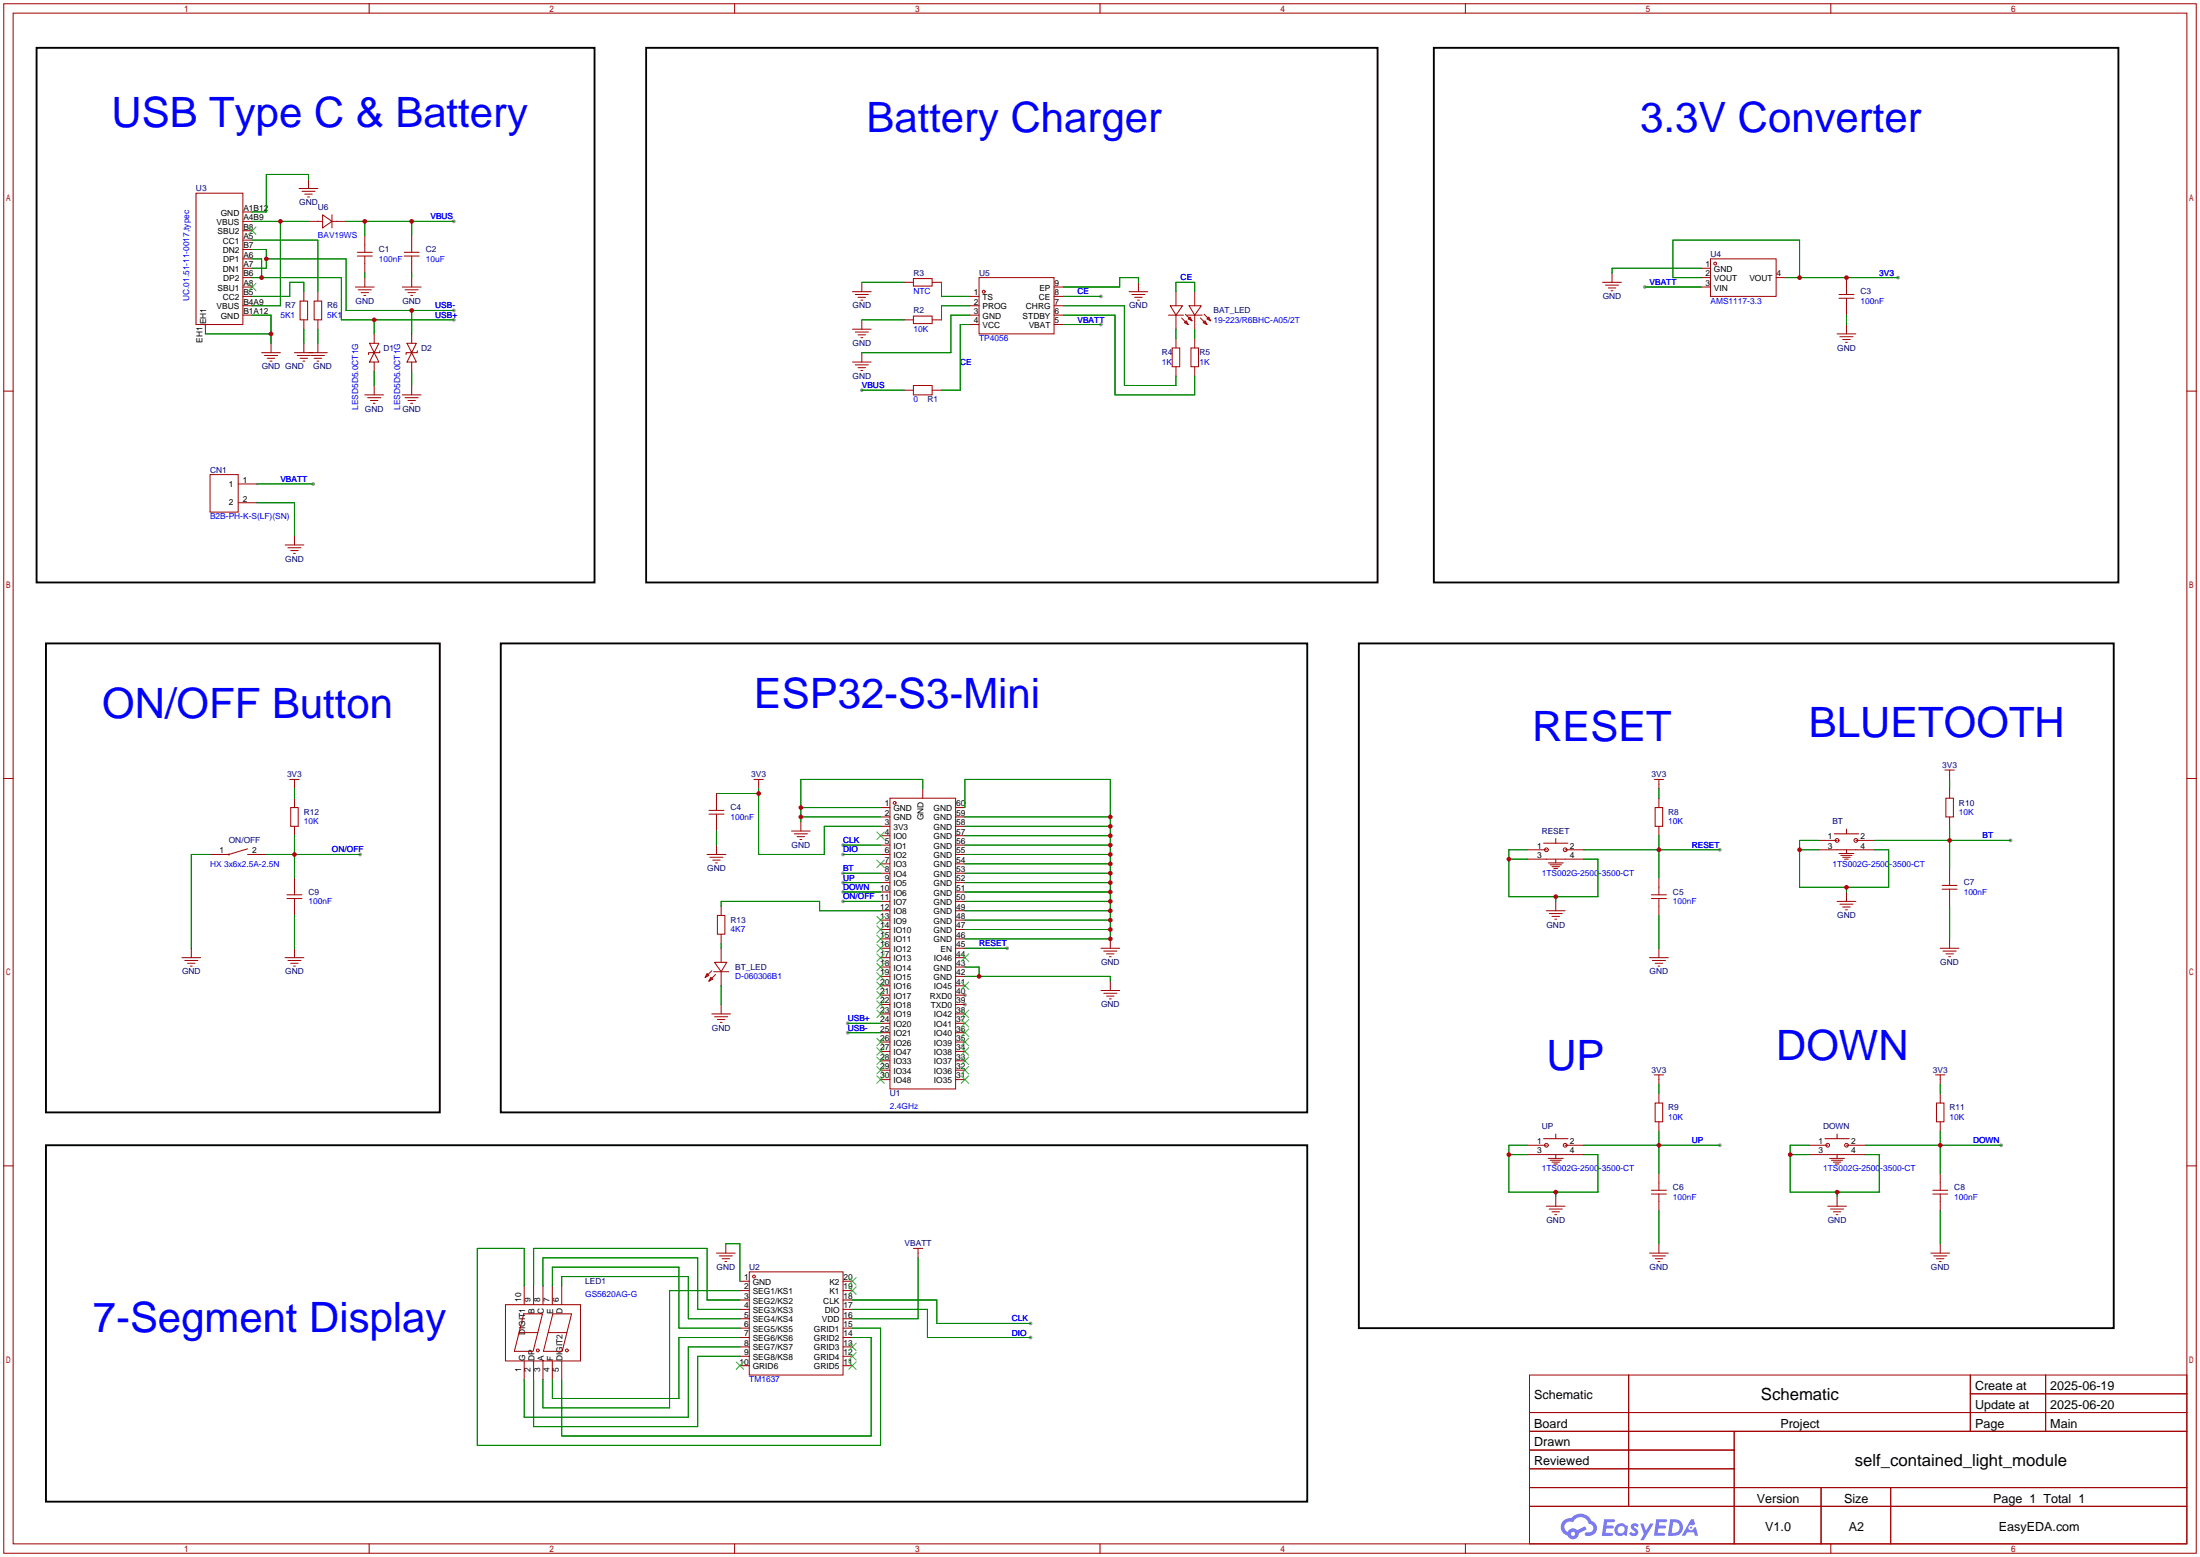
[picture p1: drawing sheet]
<svg xmlns="http://www.w3.org/2000/svg" width="596mm" height="422mm" viewBox="0 0 596 422" stroke-linecap="round" stroke-linejoin="round" font-family="sans-serif">
<g fill="#999">
<circle cx="261.4" cy="272" r=".51"/>
<circle cx="261.4" cy="269.5" r=".51"/>
<circle cx="122.9" cy="59.9" r=".51"/>
<circle cx="233.4" cy="105.7" r=".51"/>
<circle cx="298.2" cy="87.9" r=".51"/>
<circle cx="298.2" cy="80.3" r=".51"/>
<circle cx="84.8" cy="131.1" r=".51"/>
<circle cx="514.1" cy="75.2" r=".51"/>
<circle cx="445.5" cy="77.7" r=".51"/>
<circle cx="229.6" cy="277.1" r=".51"/>
<circle cx="229.6" cy="279.7" r=".51"/>
<circle cx="122.9" cy="84.1" r=".51"/>
<circle cx="122.9" cy="86.6" r=".51"/>
<circle cx="279.1" cy="358.4" r=".51"/>
<circle cx="279.1" cy="362.2" r=".51"/>
<circle cx="228.3" cy="228.9" r=".51"/>
<circle cx="228.3" cy="231.4" r=".51"/>
<circle cx="465.8" cy="230.1" r=".51"/>
<circle cx="272.8" cy="256.8" r=".51"/>
<circle cx="465.8" cy="310.1" r=".51"/>
<circle cx="544.6" cy="227.6" r=".51"/>
<circle cx="542" cy="310.1" r=".51"/>
<circle cx="97.5" cy="231.4" r=".51"/>
<circle cx="228.3" cy="236.5" r=".51"/>
<circle cx="228.3" cy="239" r=".51"/>
<circle cx="228.3" cy="241.6" r=".51"/>
<circle cx="228.3" cy="244.1" r=".51"/>
</g>
<g fill="none" stroke="#a10000" stroke-width=".27">
<path d="M1 1h593.9v419.6h-593.9zM3.6 3.6h588.7v414.5h-588.7zM100 1v2.6M199 1v2.6M297.9 1v2.6M396.9 1v2.6M495.9 1v2.6M1 105.9h2.6M592.3 105.9h2.6M1 210.8h2.6M592.3 210.8h2.6M1 315.7h2.6"/>
<path d="M592.3 315.7h2.6M414.3 372.4h178v45.7h-178zM441.1 372.4v35.5M533.7 372.4v15.2M533.7 377.4h58.6M554.1 372.4v15.2M414.3 382.5h178M414.3 387.6h178M414.3 392.7h55.4M414.3 397.8h55.4M469.7 387.6v30.5M100 418.1v2.5"/>
<path d="M199 418.1v2.5M297.9 418.1v2.5M396.9 418.1v2.5M414.3 402.8h178M414.3 407.9h178M493.2 402.8v15.3M495.9 418.1v2.5M512.1 402.8v15.3"/>
</g>
<g fill="#5487ff">
<path d="M442 412.8a1.3 1.3 0 0 1 1.9 .2l-.4 .7a.47 .47 0 0 0-.4-.5 .47 .47 0 0 0-.6 .3l.2 .1a1.28 1.28 0 0 1 .7 2.1 1.53 1.53 0 0 1-2.1-.3l.5-.6 .8 .4a.31 .31 0 0 0 .3-.2 .31 .31 0 0 0-.3-.4 1.12 1.12 0 0 1-.6-1.8z"/>
<path d="M444.3 412.6h.8l.7 1.9 1.2-1.9h.9l-2.7 4.5h-.9l1-1.7z"/>
<path d="M434.5 411.4h2.5a.4 .4 0 0 1 .4 .4 .4 .4 0 0 1-.4 .4h-1.7l-.1 .9h1.6l.3 .4-.4 .4h-1.7l-.1 1.2 1.8 .1 .2 .5-.4 .2h-2.6z"/>
<path d="M448.6 411.4h2.5a.4 .4 0 0 1 .5 .4 .4 .4 0 0 1-.5 .4h-1.7l-.1 .9h1.6l.3 .4-.4 .4h-1.7l-.1 1.2 1.8 .1 .2 .5-.4 .2h-2.6z"/>
<path d="M458 411.4h.8l.3 1.4-.6 .3a.75 .75 0 0 0-1.2 .3 .75 .75 0 0 0 .5 1.1 .75 .75 0 0 0 1-.7l.5-.3 .6 2.4h-.8l-.3-1h-1.8l-.6 1h-.9z"/>
<path d="M452.4 411.4l-.6 4.5h1.4a2.27 2.27 0 0 0 2.6-2.3 2.27 2.27 0 0 0-2.7-2.2zM453.2 412.2a1.5 1.5 0 0 1 1.8 1.5 1.5 1.5 0 0 1-1.9 1.4h-.3z"/>
<path d="M437.8 413a1.6 1.6 0 0 0-.3 2.3 1.6 1.6 0 0 0 2.3 .2l.8 .4 .3-2.5-.1-.3h-.5a1.58 1.58 0 0 0-2.5-.1zM438.4 413.6a.99 .99 0 0 1 1.7 .5 .99 .99 0 0 1-1.4 1.1 .98 .98 0 0 1-.3-1.6z"/>
<path d="M423.5 411.8a2.37 2.37 0 0 0 1.1 4 1.54 1.54 0 0 0 1.8 1 1.54 1.54 0 0 0 1.2-1.6l2.2-1.1-.5-.7-2.1 1a1.57 1.57 0 0 0-2.6 .5 1.5 1.5 0 0 1-.7-2.1 1.5 1.5 0 0 1 2.2-.5 2.27 2.27 0 0 1 2.3-1.4 2.27 2.27 0 0 1 2 1.8 1.23 1.23 0 0 1 1.1 1.5 1.23 1.23 0 0 1-1.7 .8 .47 .47 0 0 0-.6 .4 .47 .47 0 0 0 .5 .5 2.14 2.14 0 0 0 2.7-1.3 2.14 2.14 0 0 0-1.4-2.7 3.2 3.2 0 0 0-5.4-.8l-1.1 .1zM425.5 415.4a.6 .6 0 0 1 1.2 0 .6 .6 0 0 1-1.2 0z"/>
<circle cx="458" cy="413.7" r=".28"/>
</g>
<g fill="none" stroke="#a10000" stroke-width=".27">
<path d="M53.1 52.3h12.7v35.6h-12.7zM65.8 59.9h2.5M65.8 57.4h2.5M81 51.1h5.1M81.8 51.8h3.5M82.5 52.6h2.1M83.3 53.3h.5M83.6 59.9h3.8M83.6 48.5v2.6M87.4 58.2l2.5 1.7-2.5 1.8zM89.9 59.9h3.8M89.9 58.2v3.5"/>
<path d="M65.8 72.6h2.5M65.8 70.1h2.5M65.8 65h2.5M65.8 67.6h2.5M65.8 75.2h2.5M65.8 77.7h2.5M65.8 62.5h2.5M82.3 79v2.5M86.1 79v2.5M96.3 77.7h5M96.8 69.3h4M96.8 68.3h4"/>
<path d="M97 78.5h3.6M97.8 79.2h2M98.8 63.8v4.5M98.8 69.3v4.6M98.8 75.2v2.5M109 77.7h5M109.5 69.3h4M109.5 68.3h4M109.7 78.5h3.6M110.5 79.2h2M111.5 63.8v4.5M111.5 69.3v4.6"/>
<path d="M111.5 75.2v2.5M230.9 79h5.1M231.6 79.8h3.6M233.4 76.5v2.5M244.9 76.5h2.5M247.4 75.4h5.1v2.1h-5.1zM252.5 76.5h2.5M265.2 75.2h20.3v15.2h-20.3zM285.5 77.7h2.5M305.8 79h5.1M306.6 79.8h3.5M308.4 76.5v2.5"/>
<path d="M318.5 79v3.8M323.6 79v3.8M434.1 76.5h5.1M434.8 77.2h3.6M435.6 78h2M436.4 78.7h.5M436.6 73.9v2.6M460.8 72.6h2.5M460.8 75.2h2.5M460.8 77.7h2.5M463.3 70.1h17.8v10.2h-17.8zM481.1 75.2h2.5"/>
<path d="M498.1 79.8h4.1M500.1 75.2v4.6M55.6 87.9v2.5M65.8 85.3h2.5M65.8 80.3h2.5M65.8 82.8h2.5M70.9 95.5h5M71.6 96.3h3.6M72.4 97h2M73.2 97.8h.5M73.4 93v2.5M79.8 95.5h8.8"/>
<path d="M80.5 96.3h3.6M81.3 81.5h2v5.1h-2zM81.3 97h2M82 97.8h.5M82.3 86.6v2.6M82.3 93v2.5M84.3 96.3h3.6M85.1 81.5h2v5.1h-2zM85.1 97h2M85.9 97.8h.5M86.1 86.6v2.6M86.1 93v2.5"/>
<path d="M98.6 80h.5M100.1 93h2.5l-1.3 2.5zM101.3 95.5l1.3 2.5h-2.5zM101.3 90.4v2.6M101.3 98v2.6M102.9 95v.5h-3.1v.5M110.2 93h2.6l-1.3 2.5zM111.3 80h.5M111.5 95.5l1.3 2.5h-2.6zM111.5 90.4v2.6M111.5 98v2.6M113 95v.5h-3v.5"/>
<path d="M230.9 98h5.1M230.9 89.2h5.1M231.6 98.8h3.6M231.6 89.9h3.6M232.4 99.6h2M232.4 90.7h2M232.4 80.5h2M233.2 91.4h.5M233.2 81.3h.5M233.4 86.6v2.6M233.4 95.5v2.5M244.9 86.6h2.5"/>
<path d="M247.4 85.6h5.1v2h-5.1zM252.5 86.6h2.5M262.6 85.3h2.6M262.6 80.3h2.6M262.6 82.8h2.6M262.6 87.9h2.6M285.5 85.3h2.5M285.5 80.3h2.5M285.5 82.8h2.5M285.5 87.9h2.5M307.3 80.5h2.1M308.1 81.3h.5"/>
<path d="M316.5 85.3h4M317 82.8h3.3l-1.8 2.5zM317.5 94.2h2v5.1h-2zM318.5 85.3v3.9M318.5 91.7v2.5M318.5 99.3v2.6M320 86.1l1.8 1.8M320.8 87.4l.5-.5 .5 1zM321.1 85.1l1.7 1.8M321.6 85.3h4M321.8 86.4l.5-.5 .5 1zM322.1 82.8h3.3l-1.8 2.5z"/>
<path d="M322.6 94.2h2v5.1h-2zM323.6 85.3v3.9M323.6 91.7v2.5M323.6 99.3v2.6M325.1 86.1l1.8 1.8M325.9 87.4l.5-.5 .5 1zM326.1 85.1l1.8 1.8M326.9 86.4l.5-.5 .5 1zM497.6 90.4h5.1M498.1 80.8h4.1M498.3 91.2h3.6M499.1 91.9h2"/>
<path d="M499.9 92.7h.5M500.1 80.8v4.5M500.1 87.9v2.5M98.8 106.9h5.1M99.6 107.7h3.5M100.3 108.5h2.1M101.1 109.2h.5M101.3 104.4v2.5M109 106.9h5M109.7 107.7h3.6M110.5 108.5h2M111.3 109.2h.5"/>
<path d="M111.5 104.4v2.5M233.2 100.3h.5M244.9 105.7h2.5M247.4 104.4h5.1v2.5h-5.1zM252.5 105.7h2.5M56.9 128.5h7.6v10.2h-7.6zM64.5 131.1h5.1M64.5 136.1h5.1M77.2 147.6h5.1M78 148.3h3.5M78.7 149.1h2.1M79.5 149.9h.5"/>
<path d="M79.8 145v2.6M78.5 211.1h2.5M78.7 218.7h2.1v5.1h-2.1zM79.8 211.1v2.5M79.8 216.2v2.5M192 219.5h4.1M194.1 214.9v4.6M204.2 211.1h2.6M205.5 211.1v2.5M238.5 218.7h2.5M241 216.2h17.8v78.7h-17.8zM249.9 213.6v2.6"/>
<path d="M258.8 218.7h2.6M448.1 211.1h2.5M448.3 218.7h2v5.1h-2zM449.3 211.1v2.5M449.3 216.2v2.5M526.8 208.5h2.5M527 216.2h2.1v5h-2.1zM528.1 208.5v2.6M528.1 213.6v2.6M67.1 229.9l-5.1 1.5h-5.1M67.1 231.4h5M79.8 223.8v2.5"/>
<path d="M79.8 237.7v4.6M191.5 231.4h5.1M192 220.5h4.1M192.3 232.2h3.5M193 232.9h2.1M193.8 233.7h.5M194.1 220.5v4.5M194.1 228.9v2.5M214.4 225h5.1M215.1 225.8h3.6M215.9 226.6h2M216.7 227.3h.5"/>
<path d="M216.9 222.5v2.5M238.5 221.2h2.5M238.5 223.8h2.5M238.5 226.3h2.5M238.5 228.9h2.5M238.5 231.4h2.5M238.5 233.9h2.5M238.5 236.5h2.5M238.5 239h2.5M258.8 221.2h2.6M258.8 223.8h2.6M258.8 226.3h2.6"/>
<path d="M258.8 228.9h2.6M258.8 231.4h2.6M258.8 233.9h2.6M258.8 236.5h2.6M258.8 239h2.6M413.8 230.1h5M413.8 232.7h15.2M418.1 228.3h6.6M419.4 233.7h4M419.9 234.2h3M420.4 234.7h2M420.9 235.2h1"/>
<path d="M421.4 227.1v1.2M421.4 232.7v1M423.9 230.1h5.1M449.3 223.8v2.5M449.3 237.7v4.6M492.5 230.1h15.2M492.5 227.6h5.1M496.8 225.8h6.6M498.1 231.1h4.1M498.6 231.6h3M499.1 232.2h2M499.6 232.7h1"/>
<path d="M500.1 224.5v1.3M500.1 230.1v1M502.7 227.6h5M526 239.8h4.1M528.1 221.2v2.6M528.1 235.2v4.6M49.3 259.3h5.1M51.8 256.8v2.5M77.2 259.3h5.1M77.7 243.3h4.1M77.7 242.3h4.1M79.8 243.3v4.6"/>
<path d="M79.8 256.8v2.5M194.3 247.9h2v5.1h-2zM195.3 245.4v2.5M195.3 253v2.5M195.3 256.8v3.8M238.5 241.6h2.5M238.5 244.1h2.5M238.5 246.6h2.5M238.5 249.2h2.5M238.5 251.7h2.5M238.5 254.3h2.5M238.5 256.8h2.5"/>
<path d="M238.5 259.3h2.5M258.8 241.6h2.6M258.8 244.1h2.6M258.8 246.6h2.6M258.8 249.2h2.6M258.8 251.7h2.6M258.8 254.3h2.6M258.8 256.8h2.6M258.8 259.3h2.6M298.2 256.8h5.1M299 257.6h3.5M299.7 258.3h2.1"/>
<path d="M300.5 259.1h.5M300.7 254.3v2.5M418.8 246.6h5.1M419.6 247.4h3.6M420.4 248.2h2M421.1 248.9h.5M421.4 244.1v2.5M446.8 259.3h5.1M447.3 243.3h4.1M447.3 242.3h4.1M449.3 243.3v4.6M449.3 256.8v2.5"/>
<path d="M497.6 244.1h5.1M498.3 244.9h3.6M499.1 245.6h2M499.9 246.4h.5M500.1 241.6v2.5M525.5 256.8h5.1M526 240.8h4.1M526.3 257.6h3.5M527 258.3h2.1M527.8 259.1h.5M528.1 240.8v4.6M528.1 254.3v2.5"/>
<path d="M50 260.1h3.6M50.8 260.9h2M51.6 261.6h.5M78 260.1h3.5M78.7 260.9h2.1M79.5 261.6h.5M191.5 263.7l.5 .5-1 .5zM192.5 264.7l.5 .5-1 .5zM192.8 274.6h5.1M192.8 262.9l-1.8 1.8M193.3 263.1h4.1M193.5 260.6h3.3l-1.5 2.5z"/>
<path d="M193.5 275.3h3.6M193.8 263.9l-1.8 1.8M194.3 276.1h2M195.1 276.9h.5M195.3 263.1v3.9M195.3 272v2.6M238.5 261.9h2.5M238.5 264.4h2.5M238.5 267h2.5M238.5 269.5h2.5M238.5 272h2.5M238.5 274.6h2.5"/>
<path d="M238.5 277.1h2.5M238.5 279.7h2.5M258.8 261.9h2.6M258.8 264.4h2.6M258.8 267h2.6M258.8 269.5h2.6M258.8 272h2.6M258.8 274.6h2.6M258.8 277.1h2.6M258.8 279.7h2.6M298.2 268.2h5.1M299 269h3.5"/>
<path d="M299.7 269.7h2.1M300.5 270.5h.5M300.7 265.7v2.5M447.5 260.1h3.6M448.3 260.9h2M449.1 261.6h.5M238.5 282.2h2.5M238.5 284.7h2.5M238.5 287.3h2.5M238.5 289.8h2.5M238.5 292.4h2.5M258.8 282.2h2.6"/>
<path d="M258.8 284.7h2.6M258.8 287.3h2.6M258.8 289.8h2.6M258.8 292.4h2.6M448.1 291.1h2.5M448.3 298.7h2v5.1h-2zM449.3 291.1v2.5M449.3 296.2v2.5M524.3 291.1h2.5M524.5 298.7h2v5.1h-2zM525.5 291.1v2.5M525.5 296.2v2.5"/>
<path d="M413.8 310.1h5M413.8 312.7h15.2M418.1 308.4h6.6M419.4 313.7h4M419.9 314.2h3M420.4 314.7h2M420.9 315.2h1M421.4 307.1v1.3M421.4 312.7v1M423.9 310.1h5.1M449.3 303.8v2.5M449.3 317.8v4.5"/>
<path d="M490 310.1h5M490 312.7h15.2M494.3 308.4h6.6M495.6 313.7h4M496.1 314.2h3M496.6 314.7h2M497.1 315.2h1M497.6 307.1v1.3M497.6 312.7v1M500.1 310.1h5.1M525.5 303.8v2.5M525.5 317.8v4.5"/>
<path d="M194.1 339.3h5M196.6 336.8v2.5M247.4 338.1h2.5M248.7 338.1v2.5M418.8 326.6h5.1M419.6 327.4h3.6M420.4 328.2h2M421.1 328.9h.5M421.4 324.1v2.5M446.8 339.3h5.1M447.3 323.3h4.1M447.3 322.3h4.1"/>
<path d="M449.3 323.3v4.6M449.3 336.8v2.5M495 326.6h5.1M495.8 327.4h3.6M496.6 328.2h2M497.3 328.9h.5M497.6 324.1v2.5M523 339.3h5.1M523.5 323.3h4.1M523.5 322.3h4.1M525.5 323.3v4.6M525.5 336.8v2.5"/>
<path d="M136.9 353.3h20.3v15.3h-20.3zM141.9 355.8h5l-2.5 10.2h-5.1zM142 348.2v5.1M144.5 348.2v5.1M147.1 348.2v5.1M149.6 348.2v5.1M149.7 355.8h5.1l-2.5 10.2h-5.1zM152.1 348.2v5.1M194.8 340.1h3.6M195.6 340.9h2M196.3 341.6h.5M200.4 347h2.5"/>
<path d="M200.4 349.5h2.5M200.4 352h2.5M200.4 354.6h2.5M200.4 357.1h2.5M200.4 359.7h2.5M202.9 344.4h25.4v28h-25.4zM228.3 347h2.6M228.3 349.5h2.6M228.3 352h2.6M228.3 354.6h2.6M228.3 357.1h2.6M228.3 359.7h2.6"/>
<path d="M447.5 340.1h3.6M448.3 340.9h2M449.1 341.6h.5M523.7 340.1h3.6M524.5 340.9h2M525.3 341.6h.5M140.6 360.9h5.1M142 368.6v5M144.5 368.6v5M147.1 368.6v5M148.5 360.9h5M149.6 368.6v5"/>
<path d="M152.1 368.6v5M200.4 362.2h2.5M200.4 364.7h2.5M200.4 367.3h2.5M200.4 369.8h2.5M228.3 362.2h2.6M228.3 364.7h2.6M228.3 367.3h2.6M228.3 369.8h2.6"/>
<circle cx="266.4" cy="79" r=".38"/>
<circle cx="464.6" cy="71.4" r=".38"/>
<circle cx="242.3" cy="217.4" r=".38"/>
<circle cx="62" cy="231.4" r=".13"/>
<circle cx="418.8" cy="230.1" r=".51"/>
<circle cx="423.9" cy="230.1" r=".51"/>
<circle cx="497.6" cy="227.6" r=".51"/>
<circle cx="502.7" cy="227.6" r=".51"/>
<circle cx="418.8" cy="310.1" r=".51"/>
<circle cx="423.9" cy="310.1" r=".51"/>
<circle cx="495" cy="310.1" r=".51"/>
<circle cx="500.1" cy="310.1" r=".51"/>
<circle cx="204.2" cy="345.7" r=".38"/>
<circle cx="145.7" cy="365.7" r=".38"/>
<circle cx="153.5" cy="365.7" r=".38"/>
</g>
<g fill="none" stroke="#3c3" stroke-width=".27">
<path d="M67.3 76.7l2 2M67.3 61.5l2 2M69.3 76.7l-2 2M69.3 61.5l-2 2M237.5 225.3l2 2M237.5 232.9l2 2M239.5 225.3l-2 2M239.5 232.9l-2 2M237.5 248.2l2 2M237.5 250.7l2 2M237.5 253.2l2 2.1M237.5 255.8l2 2"/>
<path d="M237.5 258.3l2 2M239.5 248.2l-2 2M239.5 250.7l-2 2M239.5 253.2l-2 2.1M239.5 255.8l-2 2M239.5 258.3l-2 2M260.3 258.3l2.1 2M262.4 258.3l-2.1 2M237.5 260.9l2 2M237.5 263.4l2 2M237.5 265.9l2 2.1M237.5 268.5l2 2"/>
<path d="M237.5 271l2 2M237.5 273.6l2 2M239.5 260.9l-2 2M239.5 263.4l-2 2M239.5 265.9l-2 2.1M239.5 268.5l-2 2M239.5 271l-2 2M239.5 273.6l-2 2M260.3 276.1l2.1 2M260.3 278.6l2.1 2.1M260.3 273.6l2.1 2M260.3 265.9l2.1 2.1"/>
<path d="M262.4 265.9l-2.1 2.1M262.4 278.6l-2.1 2.1M262.4 276.1l-2.1 2M262.4 273.6l-2.1 2M237.5 281.2l2 2M237.5 283.7l2 2M237.5 286.3l2 2M237.5 288.8l2 2M237.5 291.3l2 2.1M239.5 281.2l-2 2M239.5 283.7l-2 2M239.5 286.3l-2 2"/>
<path d="M239.5 288.8l-2 2M239.5 291.3l-2 2.1M260.3 281.2l2.1 2M260.3 291.3l2.1 2.1M260.3 288.8l2.1 2M260.3 286.3l2.1 2M260.3 283.7l2.1 2M262.4 291.3l-2.1 2.1M262.4 288.8l-2.1 2M262.4 286.3l-2.1 2M262.4 283.7l-2.1 2M262.4 281.2l-2.1 2"/>
<path d="M229.9 348.5l2 2M229.9 345.9l2 2.1M231.9 348.5l-2 2M231.9 345.9l-2 2.1M199.4 368.8l2 2M201.4 368.8l-2 2M229.9 368.8l2 2M229.9 366.3l2 2M229.9 363.7l2 2.1M231.9 368.8l-2 2M231.9 366.3l-2 2M231.9 363.7l-2 2.1"/>
</g>
<g fill="none" stroke="#008700" stroke-width=".27">
<path d="M68.3 59.9h15.3M75.9 59.9v22.9h-7.6M83.6 48.5v-1.3h-11.5v10.2h-3.8M93.7 59.9h29.2M98.8 59.9v3.9M111.5 59.9v3.9M68.3 67.6h3.8v5h-3.8M68.3 75.2h24.2v11.4h30.4M68.3 65h17.8v14M68.3 70.1h2.6v5.1M72.1 70.1h21.6v14h29.2M82.3 79v-2.5h-3.8v3.8h-10.2"/>
<path d="M98.8 73.9v1.3M111.5 73.9v1.3M233.4 76.5h11.5M255 76.5v3.8h7.6M308.4 76.5v-1.3h-5.1v2.5h-15.3M318.5 79v-2.5h5.1v2.5M445.5 77.7h15.3M460.8 75.2h-7.7v-10.2h34.3v10.2M460.8 72.6h-24.2v1.3M483.6 75.2h30.5M55.6 90.4h17.8M68.3 85.3h5.1v7.7"/>
<path d="M82.3 89.2v3.8M86.1 89.2v3.8M101.3 86.6v3.8M111.5 84.1v6.3M233.4 86.6h11.5M262.6 82.8h-7.6v3.8M262.6 87.9h-2.5v17.8h-5.1M262.6 85.3h-5v10.2h-24.2M288 82.8h16.5v21.6h14v-2.5M288 87.9h10.2M288 85.3h14v21.6h21.6v-5M288 80.3h10.2"/>
<path d="M318.5 89.2v2.5M323.6 89.2v2.5M500.1 85.3v2.6M101.3 100.6v3.8M111.5 100.6v3.8M233.4 105.7h11.5M69.6 131.1h15.2M69.6 136.1h10.2v8.9M79.8 213.6v2.6M194.1 214.9h11.4M205.5 213.6v17.8h17.8v-7.6h15.2M216.9 218.7h21.6"/>
<path d="M249.9 213.6v-2.5h-33v11.4M261.4 218.7v-7.6h39.3v43.2h-39.3M449.3 213.6v2.6M528.1 211.1v2.5M56.9 231.4h-5.1v25.4M72.1 231.4h25.4M79.8 226.3v11.4M194.1 225v3.9M216.9 221.2h21.6M228.3 239h10.2M228.3 236.5h10.2M228.3 231.4h10.2"/>
<path d="M228.3 228.9h10.2M261.4 221.2h39.3M261.4 239h39.3M261.4 236.5h39.3M261.4 233.9h39.3M261.4 231.4h39.3M261.4 228.9h39.3M261.4 226.3h39.3M261.4 223.8h39.3M408.7 232.7h5.1M413.8 230.1h-5.1v12.7h24.1v-10.1h-3.8M429 230.1h36.8"/>
<path d="M449.3 226.3v11.4M487.4 230.1h5.1M492.5 227.6h-5.1v12.7h24.2v-10.2h-3.9M507.7 227.6h36.9M528.1 223.8v11.4M79.8 247.9v8.9M195.3 245.4v-1.3h26.7v2.5h16.5M195.3 255.5v1.3M228.3 244.1h10.2M228.3 241.6h10.2M261.4 251.7h39.3M261.4 249.2h39.3"/>
<path d="M261.4 246.6h39.3M261.4 244.1h39.3M261.4 241.6h39.3M261.4 256.8h11.4M421.4 242.8v1.3M449.3 247.9v8.9M500.1 240.3v1.3M528.1 245.4v8.9M195.3 267v5M229.6 277.1h8.9M229.6 279.7h8.9M261.4 264.4h39.3v1.3"/>
<path d="M261.4 261.9h3.8v2.5M449.3 293.6v2.6M525.5 293.6v2.6M408.7 312.7h5.1M413.8 310.1h-5.1v12.7h24.1v-10.1h-3.8M429 310.1h36.8M449.3 306.3v11.5M484.9 312.7h5.1M490 310.1h-5.1v12.7h24.1v-10.1h-3.8M505.2 310.1h36.8M525.5 306.3v11.5M196.6 336.8h3.8v10.2"/>
<path d="M421.4 322.8v1.3M449.3 327.9v8.9M497.6 322.8v1.3M525.5 327.9v8.9M142 348.2v-10.1h-12.7v53.3h109.2v-31.7h-7.6M144.5 348.2v-10.1h47v13.9h8.9M147.1 348.2v-7.6h41.9v14h11.4M149.6 348.2v-5h34.3v16.5h16.5M152.1 348.2v-2.5h34.3v11.4h14M200.4 349.5h-19v31.8h-34.3v-7.7M230.9 354.6h20.3v7.6h27.9M230.9 352h22.8v6.4h25.4"/>
<path d="M248.7 340.6v16.5h-17.8M200.4 367.3h-11.4v19h-44.5v-12.7M200.4 364.7h-14v19.1h-44.4v-10.2M200.4 362.2h-16.5v16.5h-34.3v-5.1M230.9 362.2h5.1v26.7h-83.9v-15.3"/>
</g>
<path d="M9.9 13h151.1v144.7h-151.1zM175 13h198.1v144.7h-198.1zM388.4 13h185.4v144.7h-185.4zM12.4 174.2h106.7v127h-106.7zM135.6 174.2h218.5v127h-218.5zM368 174.2h204.5v185.5h-204.5zM12.4 310.1h341.7v96.6h-341.7z" fill="none" stroke="#000" stroke-width=".51"/>
<g fill="#c00">
<circle cx="75.9" cy="59.9" r=".63"/>
<circle cx="111.5" cy="59.9" r=".63"/>
<circle cx="98.8" cy="59.9" r=".63"/>
<circle cx="487.4" cy="75.2" r=".63"/>
<circle cx="500.1" cy="75.2" r=".63"/>
<circle cx="216.9" cy="218.7" r=".63"/>
<circle cx="216.9" cy="221.2" r=".63"/>
<circle cx="300.7" cy="254.3" r=".63"/>
<circle cx="300.7" cy="251.7" r=".63"/>
<circle cx="300.7" cy="249.2" r=".63"/>
<circle cx="300.7" cy="246.6" r=".63"/>
<circle cx="300.7" cy="244.1" r=".63"/>
<circle cx="300.7" cy="241.6" r=".63"/>
<circle cx="300.7" cy="239" r=".63"/>
<circle cx="300.7" cy="236.5" r=".63"/>
<circle cx="300.7" cy="233.9" r=".63"/>
<circle cx="300.7" cy="231.4" r=".63"/>
<circle cx="300.7" cy="228.9" r=".63"/>
<circle cx="300.7" cy="226.3" r=".63"/>
<circle cx="300.7" cy="223.8" r=".63"/>
<circle cx="300.7" cy="221.2" r=".63"/>
<circle cx="205.5" cy="214.9" r=".63"/>
<circle cx="265.2" cy="264.4" r=".63"/>
<circle cx="72.1" cy="70.1" r=".63"/>
<circle cx="111.5" cy="84.1" r=".63"/>
<circle cx="70.9" cy="75.2" r=".63"/>
<circle cx="101.3" cy="86.6" r=".63"/>
<circle cx="73.4" cy="90.4" r=".63"/>
<circle cx="421.4" cy="242.8" r=".63"/>
<circle cx="408.7" cy="232.7" r=".63"/>
<circle cx="449.3" cy="230.1" r=".63"/>
<circle cx="421.4" cy="322.8" r=".63"/>
<circle cx="408.7" cy="312.7" r=".63"/>
<circle cx="449.3" cy="310.1" r=".63"/>
<circle cx="500.1" cy="240.3" r=".63"/>
<circle cx="487.4" cy="230.1" r=".63"/>
<circle cx="528.1" cy="227.6" r=".63"/>
<circle cx="497.6" cy="322.8" r=".63"/>
<circle cx="484.9" cy="312.7" r=".63"/>
<circle cx="525.5" cy="310.1" r=".63"/>
<circle cx="79.8" cy="231.4" r=".63"/>
</g>
<g font-size="11.3" fill="#00f">
<text x="30.2" y="34.4">USB Type C &amp; Battery</text>
<text x="234.7" y="35.6">Battery Charger</text>
<text x="444.2" y="35.6">3.3V Converter</text>
<text x="204.2" y="191.8">ESP32-S3-Mini</text>
<text x="27.7" y="194.4">ON/OFF Button</text>
<text x="415" y="200.7">RESET</text>
<text x="490" y="199.5">BLUETOOTH</text>
<text x="481.1" y="287.1">DOWN</text>
<text x="418.8" y="289.6">UP</text>
<text x="25.1" y="360.8">7-Segment Display</text>
</g>
<g font-size="4.5">
<text x="476.9" y="379.3">Schematic</text>
<text x="502.4" y="397">self_contained_light_module</text>
</g>
<g font-size="3.4">
<text x="534.9" y="376.4">Create at</text>
<text x="555.3" y="376.4">2025-06-19</text>
<text x="415.5" y="379">Schematic</text>
<text x="534.9" y="381.5">Update at</text>
<text x="555.3" y="381.5">2025-06-20</text>
<text x="415.5" y="386.6">Board</text>
<text x="482.2" y="386.6">Project</text>
<text x="534.9" y="386.6">Page</text>
<text x="555.3" y="386.6">Main</text>
<text x="415.5" y="391.7">Drawn</text>
<text x="415.5" y="396.7">Reviewed</text>
<text x="475.8" y="406.9">Version</text>
<text x="499.5" y="406.9">Size</text>
<text x="539.9" y="406.9">Page 1 Total 1</text>
<text x="478.1" y="414.5">V1.0</text>
<text x="500.7" y="414.5">A2</text>
<text x="541.4" y="414.5">EasyEDA.com</text>
</g>
<g font-size="2.3" fill="#000080">
<text x="53.1" y="51.8">U3</text>
<text x="81" y="55.6">GND</text>
<text x="86.1" y="56.9">U6</text>
<text x="102.6" y="68.3">C1</text>
<text x="115.3" y="68.3">C2</text>
<text x="463.3" y="69.6">U4</text>
<text x="247.4" y="74.6">R3</text>
<text x="265.2" y="74.6">U5</text>
<text x="77.2" y="83.5">R7</text>
<text x="88.6" y="83.5">R6</text>
<text x="96.3" y="82.3">GND</text>
<text x="109" y="82.3">GND</text>
<text x="230.9" y="83.5">GND</text>
<text x="305.8" y="83.5">GND</text>
<text x="434.1" y="81">GND</text>
<text x="503.9" y="79.7">C3</text>
<text x="247.4" y="84.8">R2</text>
<text x="328.7" y="84.8">BAT_LED</text>
<text x="103.9" y="95">D1</text>
<text x="114" y="95">D2</text>
<text x="230.9" y="93.7">GND</text>
<text x="497.6" y="95">GND</text>
<text x="70.9" y="100">GND GND</text>
<text x="84.9" y="100">GND</text>
<text x="314.7" y="96.2">R4</text>
<text x="324.9" y="96.2">R5</text>
<text x="230.9" y="102.6">GND</text>
<text x="98.8" y="111.5">GND</text>
<text x="109" y="111.5">GND</text>
<text x="251.2" y="108.9">R1</text>
<text x="56.9" y="128">CN1</text>
<text x="77.2" y="152.1">GND</text>
<text x="526" y="208">3V3</text>
<text x="77.7" y="210.5">3V3</text>
<text x="203.5" y="210.5">3V3</text>
<text x="447.3" y="210.5">3V3</text>
<text x="82.3" y="220.7">R12</text>
<text x="197.9" y="219.4">C4</text>
<text x="451.9" y="220.7">R8</text>
<text x="530.6" y="218.2">R10</text>
<text x="417.6" y="225.8">RESET</text>
<text x="496.3" y="223.2">BT</text>
<text x="62" y="228.3">ON/OFF</text>
<text x="214.4" y="229.6">GND</text>
<text x="191.5" y="235.9">GND</text>
<text x="531.9" y="239.7">C7</text>
<text x="83.6" y="242.3">C9</text>
<text x="453.1" y="242.3">C5</text>
<text x="197.9" y="249.9">R13</text>
<text x="418.9" y="251.2">GND</text>
<text x="497.6" y="248.6">GND</text>
<text x="49.3" y="263.9">GND</text>
<text x="77.2" y="263.9">GND</text>
<text x="199.1" y="262.6">BT_LED</text>
<text x="298.2" y="261.3">GND</text>
<text x="446.8" y="263.9">GND</text>
<text x="525.5" y="261.3">GND</text>
<text x="298.2" y="272.8">GND</text>
<text x="192.8" y="279.1">GND</text>
<text x="447.3" y="290.5">3V3</text>
<text x="523.5" y="290.5">3V3</text>
<text x="241" y="296.9">U1</text>
<text x="417.6" y="305.8">UP</text>
<text x="451.9" y="300.7">R9</text>
<text x="493.8" y="305.8">DOWN</text>
<text x="528.1" y="300.7">R11</text>
<text x="453.1" y="322.3">C6</text>
<text x="529.3" y="322.3">C8</text>
<text x="418.9" y="331.2">GND</text>
<text x="495.1" y="331.2">GND</text>
<text x="245" y="337.5">VBATT</text>
<text x="158.5" y="347.7">LED1</text>
<text x="194.1" y="343.9">GND</text>
<text x="202.9" y="343.9">U2</text>
<text x="446.8" y="343.9">GND</text>
<text x="523" y="343.9">GND</text>
</g>
<g font-size="2.3">
<text x="59.8" y="58.4">GND</text>
<text x="65.9" y="59.6">A4B9</text>
<text x="65.9" y="57.1">A1B12</text>
<text x="58.7" y="60.9">VBUS</text>
<text x="58.9" y="63.4">SBU2</text>
<text x="60.3" y="66">CC1</text>
<text x="65.9" y="64.7">A5</text>
<text x="65.9" y="62.2">B8</text>
<text x="60.3" y="68.5">DN2</text>
<text x="60.4" y="71.1">DP1</text>
<text x="65.9" y="69.8">A6</text>
<text x="65.9" y="67.3">B7</text>
<text x="60.3" y="73.6">DN1</text>
<text x="60.4" y="76.1">DP2</text>
<text x="65.9" y="72.3">A7</text>
<text x="65.9" y="74.9">B6</text>
<text x="65.9" y="77.4">A8</text>
<text x="285.6" y="77.4">9</text>
<text x="461.9" y="72.3">1</text>
<text x="461.9" y="74.9">2</text>
<text x="461.9" y="77.4">3</text>
<text x="464.2" y="73.6">GND</text>
<text x="464.2" y="76.1">VOUT</text>
<text x="473.8" y="76.1">VOUT</text>
<text x="481.2" y="74.9">4</text>
<text x="58.7" y="83.8">VBUS</text>
<text x="58.9" y="78.7">SBU1</text>
<text x="60.3" y="81.2">CC2</text>
<text x="65.9" y="80">B5</text>
<text x="65.9" y="82.5">B4A9</text>
<text x="263.8" y="80">1</text>
<text x="263.8" y="82.5">2</text>
<text x="266.1" y="81.2">TS</text>
<text x="266.1" y="83.8">PROG</text>
<text x="277.9" y="83.8">CHRG</text>
<text x="281.4" y="81.2">CE</text>
<text x="281.5" y="78.7">EP</text>
<text x="285.6" y="82.5">7</text>
<text x="285.6" y="80">8</text>
<text x="464.2" y="78.7">VIN</text>
<text x="55.8" y="87.9" transform="rotate(-90 55.8 87.9)">EH1</text>
<text x="59.8" y="86.3">GND</text>
<text x="65.9" y="85">B1A12</text>
<text x="263.8" y="85">3</text>
<text x="263.8" y="87.6">4</text>
<text x="266.1" y="86.3">GND</text>
<text x="266.1" y="88.8">VCC</text>
<text x="277" y="86.3">STDBY</text>
<text x="278.6" y="88.8">VBAT</text>
<text x="285.6" y="87.6">5</text>
<text x="285.6" y="85">6</text>
<text x="54.8" y="92.8" transform="rotate(-90 54.8 92.8)">EH1</text>
<text x="62" y="131.8">1</text>
<text x="65.8" y="130.8">1</text>
<text x="62" y="136.8">2</text>
<text x="65.8" y="135.8">2</text>
<text x="239.7" y="218.4">1</text>
<text x="239.7" y="220.9">2</text>
<text x="242" y="219.7">GND</text>
<text x="252.8" y="219.7">GND</text>
<text x="259" y="220.9">59</text>
<text x="259" y="218.4">60</text>
<text x="239.7" y="223.5">3</text>
<text x="239.7" y="226">4</text>
<text x="242" y="222.2">GND</text>
<text x="242" y="224.7">3V3</text>
<text x="242" y="227.3">IO0</text>
<text x="250.2" y="222.2" transform="rotate(-90 250.2 222.2)">GND</text>
<text x="252.8" y="227.3">GND</text>
<text x="252.8" y="224.7">GND</text>
<text x="252.8" y="222.2">GND</text>
<text x="259" y="226">57</text>
<text x="259" y="223.5">58</text>
<text x="495.1" y="227.3">1</text>
<text x="503.9" y="227.3">2</text>
<text x="59.4" y="231.1">1</text>
<text x="68.3" y="231.1">2</text>
<text x="239.7" y="228.5">5</text>
<text x="239.7" y="231.1">6</text>
<text x="239.7" y="233.6">7</text>
<text x="242" y="229.8">IO1</text>
<text x="242" y="232.4">IO2</text>
<text x="252.8" y="232.4">GND</text>
<text x="252.8" y="229.8">GND</text>
<text x="259" y="233.6">54</text>
<text x="259" y="231.1">55</text>
<text x="259" y="228.5">56</text>
<text x="416.3" y="229.8">1</text>
<text x="416.3" y="232.4">3</text>
<text x="425.2" y="229.8">2</text>
<text x="425.2" y="232.4">4</text>
<text x="495.1" y="229.8">3</text>
<text x="503.9" y="229.8">4</text>
<text x="239.7" y="236.2">8</text>
<text x="239.7" y="238.7">9</text>
<text x="242" y="234.9">IO3</text>
<text x="242" y="237.4">IO4</text>
<text x="242" y="240">IO5</text>
<text x="252.8" y="240">GND</text>
<text x="252.8" y="237.4">GND</text>
<text x="252.8" y="234.9">GND</text>
<text x="259" y="238.7">52</text>
<text x="259" y="236.2">53</text>
<text x="238.4" y="241.2">10</text>
<text x="242" y="242.5">IO6</text>
<text x="242" y="245.1">IO7</text>
<text x="252.8" y="245.1">GND</text>
<text x="252.8" y="242.5">GND</text>
<text x="259" y="243.8">50</text>
<text x="259" y="241.2">51</text>
<text x="238.4" y="246.3">12</text>
<text x="238.4" y="248.9">13</text>
<text x="238.4" y="251.4">14</text>
<text x="242" y="247.6">IO8</text>
<text x="242" y="250.1">IO9</text>
<text x="252.8" y="250.1">GND</text>
<text x="252.8" y="247.6">GND</text>
<text x="259" y="251.4">47</text>
<text x="259" y="248.9">48</text>
<text x="259" y="246.3">49</text>
<text x="238.4" y="253.9">15</text>
<text x="238.4" y="256.5">16</text>
<text x="242" y="252.7">IO10</text>
<text x="242" y="255.2">IO11</text>
<text x="242" y="257.8">IO12</text>
<text x="252.8" y="255.2">GND</text>
<text x="252.8" y="252.7">GND</text>
<text x="254.7" y="257.8">EN</text>
<text x="259" y="256.5">45</text>
<text x="259" y="253.9">46</text>
<text x="238.4" y="259">17</text>
<text x="238.4" y="261.6">18</text>
<text x="242" y="260.3">IO13</text>
<text x="242" y="262.8">IO14</text>
<text x="252.8" y="262.8">GND</text>
<text x="253" y="260.3">IO46</text>
<text x="259" y="261.6">43</text>
<text x="259" y="259">44</text>
<text x="238.4" y="264.1">19</text>
<text x="238.4" y="266.6">20</text>
<text x="238.4" y="269.2">21</text>
<text x="242" y="265.4">IO15</text>
<text x="242" y="267.9">IO16</text>
<text x="252.8" y="265.4">GND</text>
<text x="253" y="267.9">IO45</text>
<text x="259" y="269.2">40</text>
<text x="259" y="266.6">41</text>
<text x="259" y="264.1">42</text>
<text x="238.4" y="271.7">22</text>
<text x="238.4" y="274.3">23</text>
<text x="242" y="270.5">IO17</text>
<text x="242" y="273">IO18</text>
<text x="242" y="275.5">IO19</text>
<text x="251.8" y="270.5">RXD0</text>
<text x="252.1" y="273">TXD0</text>
<text x="253" y="275.5">IO42</text>
<text x="259" y="274.3">38</text>
<text x="259" y="271.7">39</text>
<text x="238.4" y="276.8">24</text>
<text x="238.4" y="279.3">25</text>
<text x="238.4" y="281.9">26</text>
<text x="242" y="278.1">IO20</text>
<text x="242" y="280.6">IO21</text>
<text x="253" y="280.6">IO40</text>
<text x="253" y="278.1">IO41</text>
<text x="259" y="281.9">35</text>
<text x="259" y="279.3">36</text>
<text x="259" y="276.8">37</text>
<text x="238.4" y="284.4">27</text>
<text x="238.4" y="287">28</text>
<text x="242" y="283.2">IO26</text>
<text x="242" y="285.7">IO47</text>
<text x="253" y="285.7">IO38</text>
<text x="253" y="283.2">IO39</text>
<text x="259" y="287">33</text>
<text x="259" y="284.4">34</text>
<text x="238.4" y="289.5">29</text>
<text x="238.4" y="292">30</text>
<text x="242" y="288.2">IO33</text>
<text x="242" y="290.8">IO34</text>
<text x="242" y="293.3">IO48</text>
<text x="253" y="293.3">IO35</text>
<text x="253" y="290.8">IO36</text>
<text x="253" y="288.2">IO37</text>
<text x="259" y="292">31</text>
<text x="259" y="289.5">32</text>
<text x="416.3" y="309.8">1</text>
<text x="425.2" y="309.8">2</text>
<text x="492.5" y="309.8">1</text>
<text x="501.4" y="309.8">2</text>
<text x="416.3" y="312.4">3</text>
<text x="425.2" y="312.4">4</text>
<text x="492.5" y="312.4">3</text>
<text x="501.4" y="312.4">4</text>
<text x="201.6" y="346.7">1</text>
<text x="203.9" y="347.9">GND</text>
<text x="224.6" y="347.9">K2</text>
<text x="228.5" y="346.7">20</text>
<text x="141.2" y="352.5" transform="rotate(-90 141.2 352.5)">10</text>
<text x="143.7" y="352.5" transform="rotate(-90 143.7 352.5)">9</text>
<text x="146.3" y="352.5" transform="rotate(-90 146.3 352.5)">8</text>
<text x="148.8" y="352.5" transform="rotate(-90 148.8 352.5)">7</text>
<text x="151.3" y="352.5" transform="rotate(-90 151.3 352.5)">6</text>
<text x="201.6" y="349.2">2</text>
<text x="201.6" y="351.7">3</text>
<text x="203.9" y="350.5">SEG1/KS1</text>
<text x="203.9" y="353">SEG2/KS2</text>
<text x="223" y="353">CLK</text>
<text x="224.6" y="350.5">K1</text>
<text x="228.5" y="351.7">18</text>
<text x="228.5" y="349.2">19</text>
<text x="144.7" y="355.8" transform="rotate(-90 144.7 355.8)">B</text>
<text x="147.3" y="355.9" transform="rotate(-90 147.3 355.9)">C</text>
<text x="149.8" y="355.8" transform="rotate(-90 149.8 355.8)">E</text>
<text x="152.4" y="355.9" transform="rotate(-90 152.4 355.9)">D</text>
<text x="201.6" y="354.3">4</text>
<text x="201.6" y="356.8">5</text>
<text x="201.6" y="359.4">6</text>
<text x="203.9" y="355.5">SEG3/KS3</text>
<text x="203.9" y="358.1">SEG4/KS4</text>
<text x="222.6" y="358.1">VDD</text>
<text x="223.4" y="355.5">DIO</text>
<text x="228.5" y="359.4">15</text>
<text x="228.5" y="356.8">16</text>
<text x="228.5" y="354.3">17</text>
<text x="142.2" y="361.6" transform="rotate(-90 142.2 361.6)">DIGIT1</text>
<text x="201.6" y="361.9">7</text>
<text x="201.6" y="364.4">8</text>
<text x="203.9" y="360.6">SEG5/KS5</text>
<text x="203.9" y="363.2">SEG6/KS6</text>
<text x="203.9" y="365.7">SEG7/KS7</text>
<text x="220.5" y="365.7">GRID3</text>
<text x="220.5" y="363.2">GRID2</text>
<text x="220.5" y="360.6">GRID1</text>
<text x="228.5" y="364.4">13</text>
<text x="228.5" y="361.9">14</text>
<text x="141.2" y="371.6" transform="rotate(-90 141.2 371.6)">1</text>
<text x="142.2" y="368.5" transform="rotate(-90 142.2 368.5)">G</text>
<text x="143.7" y="371.6" transform="rotate(-90 143.7 371.6)">2</text>
<text x="144.7" y="368.5" transform="rotate(-90 144.7 368.5)">DP</text>
<text x="146.3" y="371.6" transform="rotate(-90 146.3 371.6)">3</text>
<text x="147.3" y="368.5" transform="rotate(-90 147.3 368.5)">A</text>
<text x="148.8" y="371.6" transform="rotate(-90 148.8 371.6)">4</text>
<text x="149.8" y="368.5" transform="rotate(-90 149.8 368.5)">F</text>
<text x="151.3" y="371.6" transform="rotate(-90 151.3 371.6)">5</text>
<text x="152.4" y="368.5" transform="rotate(-90 152.4 368.5)">DIGIT2</text>
<text x="200.3" y="369.5">10</text>
<text x="201.6" y="367">9</text>
<text x="203.9" y="368.2">SEG8/KS8</text>
<text x="203.9" y="370.8">GRID6</text>
<text x="220.5" y="370.8">GRID5</text>
<text x="220.5" y="368.2">GRID4</text>
<text x="228.5" y="369.5">11</text>
<text x="228.5" y="367">12</text>
</g>
<g font-size="2.3" fill="#00f">
<text x="116.6" y="59.4">VBUS</text>
<text x="86.1" y="64.5">BAV19WS</text>
<text x="102.6" y="70.8">100nF</text>
<text x="115.3" y="70.8">10uF</text>
<text x="319.8" y="75.9">CE</text>
<text x="446.8" y="77.2">VBATT</text>
<text x="509" y="74.6">3V3</text>
<text x="51.3" y="81.5" transform="rotate(-90 51.3 81.5)">UC.01.51-11-0017,typec</text>
<text x="117.9" y="83.5">USB-</text>
<text x="247.4" y="79.7">NTC</text>
<text x="291.8" y="79.7">CE</text>
<text x="463.3" y="82.3">AMS1117-3.3</text>
<text x="503.9" y="82.3">100nF</text>
<text x="75.9" y="86.1">5K1</text>
<text x="88.6" y="86.1">5K1</text>
<text x="117.9" y="86.1">USB+</text>
<text x="247.4" y="89.9">10K</text>
<text x="291.8" y="87.3">VBATT</text>
<text x="328.7" y="87.3">19-223/R6BHC-A05/2T</text>
<text x="265.2" y="92.4">TP4056</text>
<text x="260.1" y="98.8">CE</text>
<text x="314.7" y="98.8">1K</text>
<text x="324.9" y="98.8">1K</text>
<text x="233.4" y="105.1">VBUS</text>
<text x="97" y="111" transform="rotate(-90 97 111)">LESD5D5.0CT1G</text>
<text x="108.4" y="111" transform="rotate(-90 108.4 111)">LESD5D5.0CT1G</text>
<text x="247.4" y="108.9">0</text>
<text x="75.9" y="130.5">VBATT</text>
<text x="56.9" y="140.7">B2B-PH-K-S(LF)(SN)</text>
<text x="197.9" y="222">100nF</text>
<text x="530.6" y="220.7">10K</text>
<text x="82.3" y="223.2">10K</text>
<text x="451.9" y="223.2">10K</text>
<text x="537" y="227">BT</text>
<text x="89.9" y="230.9">ON/OFF</text>
<text x="228.3" y="228.3">CLK</text>
<text x="228.3" y="230.9">DIO</text>
<text x="458.2" y="229.6">RESET</text>
<text x="56.9" y="234.7">HX 3x6x2.5A-2.5N</text>
<text x="228.3" y="235.9">BT</text>
<text x="228.3" y="238.5">UP</text>
<text x="417.6" y="237.2">1TS002G-2500-3500-CT</text>
<text x="496.3" y="234.7">1TS002G-2500-3500-CT</text>
<text x="83.6" y="244.8">100nF</text>
<text x="228.3" y="241">DOWN</text>
<text x="228.3" y="243.6">ON/OFF 11</text>
<text x="453.1" y="244.8">100nF</text>
<text x="531.9" y="242.3">100nF</text>
<text x="197.9" y="252.4">4K7</text>
<text x="265.2" y="256.3">RESET</text>
<text x="199.1" y="265.1">D-060306B1</text>
<text x="229.6" y="276.6">USB+</text>
<text x="229.6" y="279.1">USB-</text>
<text x="241" y="300.4">2.4GHz</text>
<text x="451.9" y="303.2">10K</text>
<text x="528.1" y="303.2">10K</text>
<text x="458.2" y="309.6">UP</text>
<text x="534.4" y="309.6">DOWN</text>
<text x="417.6" y="317.2">1TS002G-2500-3500-CT</text>
<text x="493.8" y="317.2">1TS002G-2500-3500-CT</text>
<text x="453.1" y="324.8">100nF</text>
<text x="529.3" y="324.8">100nF</text>
<text x="158.5" y="351.2">GS5620AG-G</text>
<text x="274.1" y="357.9">CLK</text>
<text x="274.1" y="361.7">DIO</text>
<text x="202.9" y="374.4">TM1637</text>
</g>
</svg>
